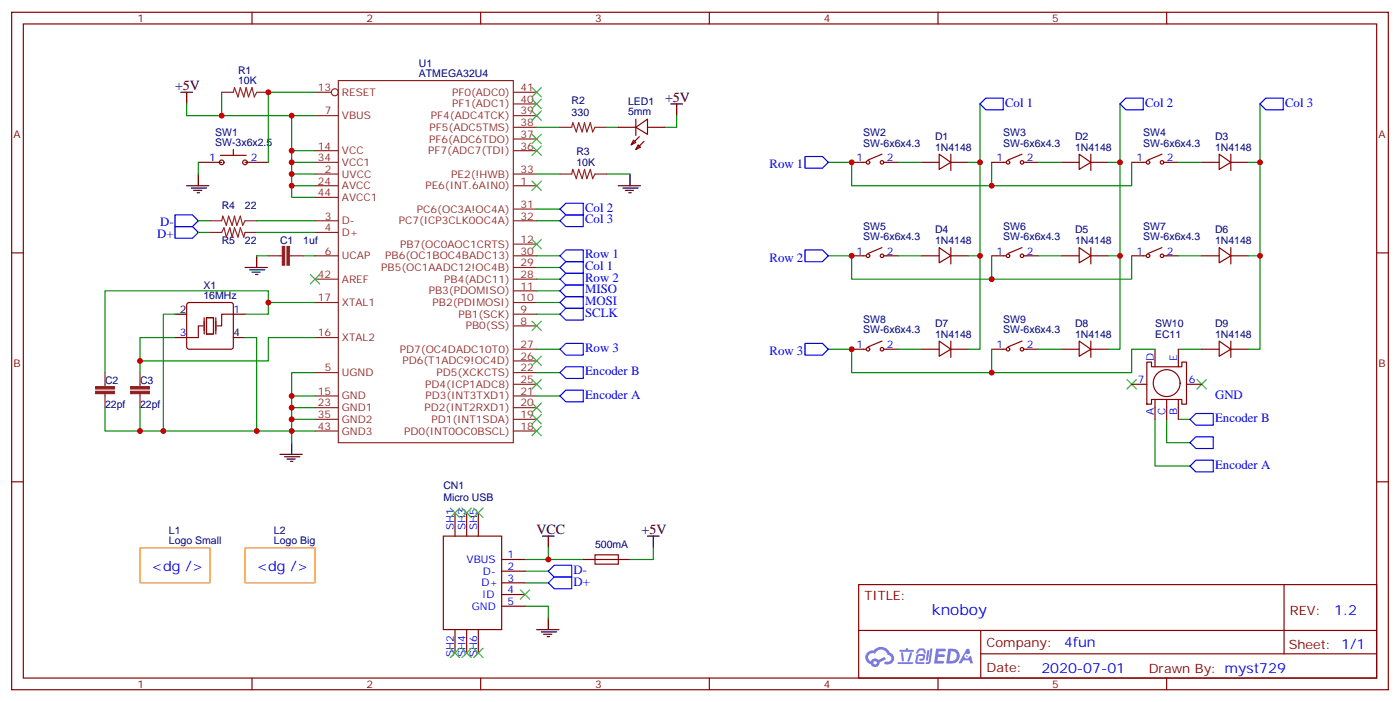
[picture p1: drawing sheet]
<svg xmlns="http://www.w3.org/2000/svg" width="423mm" height="212mm" viewBox="0 0 423 212" stroke-linecap="round" stroke-linejoin="round" font-family="sans-serif">
<g fill="none" stroke="#8c2424" stroke-width=".35">
<path d="M67 27.9h3.6l.3-1.4 1.1 2.8 .7-2.8 1 2.8 .7-2.8 .7 2.8 1.1-2.8 .7 2.8 .7-1.4h3.5M95.2 27.9h5M95.2 34.9h7.1M102.3 24.3h52.9v109.4h-52.9zM155.2 27.9h7.1M155.2 31.4h7.1M155.2 34.9h7.1M155.2 38.5h7.1M169.3 38.5h3.6l.3-1.5 1.1 2.9 .7-2.9 1 2.9 .7-2.9 .7 2.9 1.1-2.9 .7 2.9 .7-1.4h3.5M95.2 45.5h7.1M95.2 52.6h7.1M95.2 56.1h7.1"/>
<path d="M95.2 59.6h7.1M95.2 49h7.1M155.2 45.5h7.1M155.2 52.6h7.1M155.2 56.1h7.1M155.2 42h7.1M63.5 66.7h3.5l.4-1.4 1 2.8 .7-2.8 1.1 2.8 .7-2.8 .7 2.8 1.1-2.8 .7 2.8 .7-1.4h3.5M63.5 70.2h3.5l.7-1.4 .7 2.8 1.1-2.8 .7 2.8 .7-2.8 1.1 2.8 .7-2.8 1 2.8 .4-1.4h3.5M81.1 77.3h4.3M87.5 77.3h4.2M95.2 66.7h7.1M95.2 77.3h7.1"/>
<path d="M95.2 70.2h7.1M155.2 66.7h7.1M155.2 63.1h7.1M155.2 77.3h7.1M155.2 73.7h7.1M95.2 91.4h7.1M95.2 84.3h7.1M155.2 91.4h7.1M155.2 87.8h7.1M155.2 94.9h7.1M155.2 98.4h7.1M155.2 84.3h7.1"/>
<path d="M155.2 80.8h7.1M31.7 112.5v4.3M31.7 118.9v4.2M42.3 112.5v4.3M42.3 118.9v4.2M95.2 102h7.1M95.2 119.6h7.1M95.2 112.5h7.1M155.2 119.6h7.1M155.2 112.5h7.1M155.2 105.5h7.1M155.2 109h7.1"/>
<path d="M155.2 116.1h7.1M95.2 123.1h7.1M95.2 126.6h7.1M95.2 130.2h7.1M155.2 123.1h7.1M155.2 126.6h7.1M155.2 130.2h7.1"/>
<circle cx="101.2" cy="27.9" r="1.06"/>
</g>
<g fill="none" stroke="#008700" stroke-width=".35">
<path d="M56.4 31.4v3.5h38.8M67 27.9v7M88.2 34.9v10.6h7M95.2 27.9h-14.1v21.1M162.3 38.5h7M183.4 38.5h3.6M204.6 34.9v3.6h-3.5M60 49v3.6M88.2 45.5v3.5h7M88.2 49v3.6h7M88.2 52.6v3.5h7M88.2 56.1v3.5h7"/>
<path d="M77.6 66.7h17.6M77.6 70.2h17.6M77.6 77.3h3.5M91.7 77.3h3.5M162.3 66.7h7M162.3 77.3h7M162.3 84.3h7M162.3 80.8h7M52.9 102h-10.6v7h38.8v-7h14.1M95.2 112.5h-7v21.2M162.3 105.5h7M162.3 112.5h7"/>
<path d="M162.3 119.6h7M356.3 105.5h7.1M349.2 126.6v14.2h10.6M352.8 126.6v7.1h7M356.3 126.6h3.5"/>
</g>
<g fill="none" stroke="#000" stroke-width=".35">
<path d="M56.4 56.1h6.7M57.9 56.8h4.5M58.6 57.5h2.4M59.6 58.2h.7M60 52.6v3.5M77.6 77.3v3.5M74.1 80.8h6.7M75.5 81.5h4.6M76.2 82.2h2.5M77.3 82.9h.7M84.7 137.2h6.7M86.1 137.9h4.6"/>
<path d="M86.8 138.6h2.5M87.8 139.3h.7M88.2 133.7v3.5"/>
</g>
<g fill="#8c2424" stroke="#8c2424" stroke-width=".35">
<path d="M28.9 116.8h5.7v.7h-5.7z"/>
<path d="M28.9 118.2h5.7v.7h-5.7z"/>
<path d="M39.5 118.2h5.7v.7h-5.7z"/>
<path d="M39.5 116.8h5.7v.7h-5.7z"/>
<path d="M86.8 74.4h.7v5.7h-.7z"/>
<path d="M85.4 74.4h.7v5.7h-.7z"/>
</g>
<g fill="none" stroke="#870000" stroke-width=".35">
<path d="M3.5 3.7h416.3v204.6h-416.3zM7.1 7.2h409.2v197.6h-409.2zM76.2 3.7v3.5M145.3 3.7v3.5M214.5 3.7v3.5M283.6 3.7v3.5M352.8 3.7v3.5M187 38.5h5.3M192.3 38.5l3.5-2.5v4.6zM192.3 36v4.9M195.8 38.5h5.3M60 49h7"/>
<path d="M66.7 46.9h7.7M70.6 45.2v1.7M74.1 49h7M191.6 42.3l.7 .7-1.4 .7zM193 43.7l.7 .7-1.4 .8zM193.3 41.3l-2.4 2.4M194.7 42.7l-2.4 2.5M278.7 49h5.3M284 46.6l3.5 2.4-3.5 2.2zM287.5 49h5.3M287.5 46.6v4.9M321 49h5.3"/>
<path d="M326.3 46.6l3.5 2.4-3.5 2.2zM329.8 49h5.3M329.8 46.6v4.9M363.4 49h5.3M368.7 46.6l3.5 2.4-3.5 2.2zM372.2 49h5.3M372.2 46.6v4.9M3.5 76.4h3.6M278.7 77.3h5.3M284 74.8l3.5 2.5-3.5 2.1zM287.5 77.3h5.3M287.5 74.8v4.9"/>
<path d="M321 77.3h5.3M326.3 74.8l3.5 2.5-3.5 2.1zM329.8 74.8v4.9M329.8 77.3h5.3M363.4 77.3h5.3M368.7 74.8l3.5 2.5-3.5 2.1zM372.2 77.3h5.3M372.2 74.8v4.9M416.3 76.4h3.5M278.7 105.5h5.3M284 103l3.5 2.5-3.5 2.1zM287.5 105.5h5.3"/>
<path d="M287.5 103v4.9M321 105.5h5.3M326.3 103l3.5 2.5-3.5 2.1zM329.8 105.5h5.3M329.8 103v4.9M342.2 116.1h4.6M346.8 109.4h1.4v1.4h9.2v-1.4h1.4v12.7h-1.4v-1.5h-9.2v1.5h-1.4zM349.2 105.5v5.3M356.3 105.5v5.3M358.8 116.1h4.6M363.4 105.5h5.3M368.7 103l3.5 2.5-3.5 2.1z"/>
<path d="M372.2 105.5h5.3M372.2 103v4.9M349.2 120.6v6M352.8 120.6v6M356.3 120.6v6M3.5 145.5h3.6M416.3 145.5h3.5M259.6 176.6h156.7v28.2h-156.7zM388.3 176.6v20.9M259.7 190.4h156.4M296.6 197.5h119.5M296.6 190.4v14.1"/>
<path d="M76.2 204.8v3.5M145.3 204.8v3.5M214.5 204.8v3.5M283.6 204.8v3.5M352.8 204.8v3.5"/>
<circle cx="67" cy="49" r=".71"/>
<circle cx="74.1" cy="49" r=".71"/>
<circle cx="352.8" cy="115.7" r="4.1"/>
</g>
<path d="M340.8 114.7l2.8 2.8M343.6 114.7l-2.8 2.8M361.9 114.7l2.9 2.8M364.8 114.7l-2.9 2.8" fill="none" stroke="#3c3" stroke-width=".35"/>
<g fill="#5487ff">
<path d="M283.1 195.9h2.5l.4 .2-.2 .5-1.9 .1-.2 .9h1.7l.3 .4-.4 .4h-1.7l-.2 1.2 1.9 .1 .2 .3-.2 .3-2.9 .1z"/>
<path d="M292.3 196h.7l.4 1.3-.6 .3a.74 .74 0 0 0-1.2 .3 .74 .74 0 0 0 .5 1 .74 .74 0 0 0 1-.6l.5-.3 .6 2.3h-.8l-.3-.9h-1.8l-.5 .9h-1z"/>
<path d="M280.4 196.3h.7l-.5 3a.31 .31 0 0 1-.3 .2 .31 .31 0 0 1-.3-.3z"/>
<path d="M281.3 195.9h.7l-.6 3.9a.89 .89 0 0 1-.6 .7 .89 .89 0 0 1-.9-.3l.9-.4z"/>
<path d="M277.7 196l.6-.2 1.2 .1 .5 1.4-.6 .1-.3-1h-.8l-.8 1-.5-.1z"/>
<path d="M277.3 197.7l1.9-.2a1.04 1.04 0 0 1 .6 1.1 1.04 1.04 0 0 1-.9 .9h-.7a.29 .29 0 0 1-.2-.3 .29 .29 0 0 1 .3-.3h.6l.2-.8-1.4 .1-.3 1.7 1.9 .1a.29 .29 0 0 1 .3 .3 .29 .29 0 0 1-.4 .3l-1.9-.1-.5-.2 .3-2.1z"/>
<path d="M271.5 200h4.4a.3 .3 0 0 1 .2 .3 .3 .3 0 0 1-.3 .3h-4.2z"/>
<path d="M275.2 197h.6l-.8 2.7a.31 .31 0 0 1-.4 .1 .31 .31 0 0 1-.2-.2z"/>
<path d="M272.4 197.1h.6l.3 2.4-.2 .3-.4-.2z"/>
<path d="M272 196.3h1.9l.2-.6h.5l-.1 .6h1.6a.29 .29 0 0 1 .3 .3 .29 .29 0 0 1-.4 .2h-3.9z"/>
<path d="M286.8 195.9l-.7 4.5h1.5a2.27 2.27 0 0 0 2.6-2.3 2.27 2.27 0 0 0-2.7-2.2zM287.5 196.7a1.5 1.5 0 0 1 1.8 1.5 1.5 1.5 0 0 1-1.9 1.4h-.3z"/>
<path d="M262.3 197.1a2.09 2.09 0 0 0 1 3.5 1.37 1.37 0 0 0 1.6 .9 1.37 1.37 0 0 0 1.1-1.4l1.9-1-.4-.7-1.9 .9a1.4 1.4 0 0 0-2.3 .5 1.32 1.32 0 0 1-.6-1.9 1.32 1.32 0 0 1 1.9-.5 2.02 2.02 0 0 1 2.1-1.2 2.02 2.02 0 0 1 1.7 1.6 1.09 1.09 0 0 1 1.1 1.4 1.09 1.09 0 0 1-1.6 .7 .41 .41 0 0 0-.5 .3 .41 .41 0 0 0 .4 .5 1.89 1.89 0 0 0 2.4-1.2 1.89 1.89 0 0 0-1.2-2.4 2.98 2.98 0 0 0-5-.7l-1 .2zM264.1 200.2a.52 .52 0 0 1 1 0 .52 .52 0 0 1-1 0z"/>
<circle cx="292.4" cy="198.2" r=".28"/>
</g>
<g fill="none" stroke="#3c3" stroke-width=".35">
<path d="M160.9 26.5l2.8 2.8M160.9 30l2.8 2.8M160.9 33.5l2.8 2.8M163.7 26.5l-2.8 2.8M163.7 30l-2.8 2.8M163.7 33.5l-2.8 2.8M160.9 40.6l2.8 2.8M160.9 44.1l2.8 2.8M160.9 54.7l2.8 2.8M163.7 40.6l-2.8 2.8M163.7 44.1l-2.8 2.8M163.7 54.7l-2.8 2.8"/>
<path d="M160.9 72.3l2.8 2.8M163.7 72.3l-2.8 2.8M93.8 82.9l2.9 2.8M96.7 82.9l-2.9 2.8M160.9 97l2.8 2.8M163.7 97l-2.8 2.8M160.9 114.7l2.8 2.8M160.9 107.6l2.8 2.8M163.7 114.7l-2.8 2.8M163.7 107.6l-2.8 2.8M160.9 121.7l2.8 2.8M160.9 128.8l2.8 2.8"/>
<path d="M160.9 125.2l2.8 2.9M163.7 121.7l-2.8 2.8M163.7 128.8l-2.8 2.8M163.7 125.2l-2.8 2.9M136.2 153.5l2.8 2.8M139 153.5l-2.8 2.8M139.7 153.5l2.8 2.8M142.5 153.5l-2.8 2.8M143.2 153.5l2.8 2.8M146 153.5l-2.8 2.8M157.3 178.2l2.9 2.8M160.2 178.2l-2.9 2.8"/>
<path d="M136.2 195.8l2.8 2.8M139 195.8l-2.8 2.8M139.7 195.8l2.8 2.8M142.5 195.8l-2.8 2.8M143.2 195.8l2.8 2.8M146 195.8l-2.8 2.8"/>
</g>
<g fill="none" stroke="#008700" stroke-width=".35">
<path d="M296.3 31.4v74.1h-3.5M338.7 31.4v74.1h-3.6M381 31.4v74.1h-3.5M162.3 52.6h7M183.4 52.6h7.1M250.5 49h7v7.1h42.4v-7.1M271.6 49h7.1M292.8 49h3.5M314 49h7M335.1 49h3.6M342.2 49v7.1h-42.3M356.3 49h7.1"/>
<path d="M377.5 49h3.5M60 66.7h3.5M60 70.2h3.5M162.3 63.1h7M250.5 77.3h7v7h42.4v-7M271.6 77.3h7.1M292.8 77.3h3.5M314 77.3h7M335.1 77.3h3.6M342.2 77.3v7h-42.3M356.3 77.3h7.1M377.5 77.3h3.5"/>
<path d="M52.9 94.9h-3.5v35.3h28.2M81.1 91.4v-3.6h-49.4v24.7M95.2 91.4h-14.1v3.5h-7M162.3 87.8h7M162.3 91.4h7M162.3 94.9h7M42.3 109v3.5M74.1 102h3.5v28.2h17.6M88.2 119.6h7M250.5 105.5h7v7h42.4v-7M271.6 105.5h7.1M314 105.5h7"/>
<path d="M349.2 105.5h-7v7h-42.3M31.7 123.1v7.1h17.7M42.3 123.1v7.1M88.2 123.1h7M88.2 126.6h7M158.7 172.5h7.1M158.7 176h7.1M165.8 165.5v3.5h-7.1M197.6 165.5v3.5h-7.1M158.7 183.1h7.1v3.5"/>
</g>
<g fill="none" stroke="#870000" stroke-width=".35">
<path d="M257.5 49h4.3M266.7 46.6l-4.2 1.7M267.4 49h4.2M299.9 49h4.2M309 46.6l-4.2 1.7M309.7 49h4.3M342.2 49h4.2M351.4 46.6l-4.3 1.7M352.1 49h4.2M257.5 77.3h4.3M266.7 74.8l-4.2 1.8M267.4 77.3h4.2"/>
<path d="M299.9 77.3h4.2M309 74.8l-4.2 1.8M309.7 77.3h4.3M342.2 77.3h4.2M351.4 74.8l-4.3 1.8M352.1 77.3h4.2M56.7 91.6l.4-.2h12.7l.5 .2 .3 .5v12.7l-.3 .5-.5 .2h-12.7l-.4-.3-.3-.4v-12.7zM70.6 94.9h3.5M52.9 102h3.5M257.5 105.5h4.3M266.7 103l-4.2 1.8M267.4 105.5h4.2"/>
<path d="M299.9 105.5h4.2M309 103l-4.2 1.8M309.7 105.5h4.3M137.6 154.9v7M141.1 154.9v7M144.6 154.9v7M134.1 161.9h17.6v28.2h-17.6zM151.7 169h7M151.7 172.5h7M151.7 176h7M151.7 179.6h7M176.4 169h14.1"/>
<path d="M137.6 190.1v7.1M141.1 190.1v7.1M144.6 190.1v7.1M151.7 183.1h7"/>
<circle cx="262.5" cy="49" r=".53"/>
<circle cx="266.7" cy="49" r=".53"/>
<circle cx="304.8" cy="49" r=".53"/>
<circle cx="309" cy="49" r=".53"/>
<circle cx="347.1" cy="49" r=".53"/>
<circle cx="351.4" cy="49" r=".53"/>
<circle cx="262.5" cy="77.3" r=".53"/>
<circle cx="266.7" cy="77.3" r=".53"/>
<circle cx="304.8" cy="77.3" r=".53"/>
<circle cx="309" cy="77.3" r=".53"/>
<circle cx="347.1" cy="77.3" r=".53"/>
<circle cx="351.4" cy="77.3" r=".53"/>
<circle cx="262.5" cy="105.5" r=".53"/>
<circle cx="266.7" cy="105.5" r=".53"/>
<circle cx="304.8" cy="105.5" r=".53"/>
<circle cx="309" cy="105.5" r=".53"/>
</g>
<g fill="none" stroke="#00f" stroke-width=".35">
<path d="M296.3 31.4l1.8-1.8h5.3v3.6h-5.3zM338.7 31.4l1.7-1.8h5.3v3.6h-5.3zM381 31.4l1.8-1.8h5.3v3.6h-5.3zM243.4 47.3h5.3l1.8 1.7-1.8 1.8h-5.3zM52.9 64.9h5.3l1.8 1.8-1.8 1.7h-5.3zM52.9 68.4h5.3l1.8 1.8-1.8 1.8h-5.3zM169.3 77.3l1.8-1.8h5.3v3.5h-5.3zM169.3 63.1l1.8-1.7h5.3v3.5h-5.3zM169.3 66.7l1.8-1.8h5.3v3.5h-5.3zM243.4 75.5h5.3l1.8 1.8-1.8 1.7h-5.3zM169.3 84.3l1.8-1.8h5.3v3.6h-5.3zM169.3 80.8l1.8-1.8h5.3v3.5h-5.3z"/>
<path d="M169.3 87.8l1.8-1.7h5.3v3.5h-5.3zM169.3 91.4l1.8-1.8h5.3v3.5h-5.3zM169.3 94.9l1.8-1.8h5.3v3.6h-5.3zM169.3 105.5l1.8-1.8h5.3v3.5h-5.3zM169.3 112.5l1.8-1.7h5.3v3.5h-5.3zM169.3 119.6l1.8-1.8h5.3v3.6h-5.3zM243.4 103.7h5.3l1.8 1.8-1.8 1.7h-5.3zM359.8 126.6l1.8-1.7h5.3v3.5h-5.3zM359.8 133.7l1.8-1.8h5.3v3.6h-5.3zM361.6 139h5.3v3.5h-5.3l-1.8-1.7zM165.8 172.5l1.8-1.8h5.3v3.6h-5.3zM167.6 174.3h5.3v3.5h-5.3l-1.8-1.8z"/>
</g>
<path d="M42.4 165.5h21v10.5h-21zM74.1 165.5h21.1v10.5h-21.1z" fill="none" stroke="#ff8700" stroke-width=".35"/>
<path d="M169.3 52.6h3.6l.3-1.4 1.1 2.8 .7-2.8 1 2.8 .7-2.8 .7 2.8 1.1-2.8 .7 2.8 .7-1.4h3.5" fill="none" stroke="#8c2424" stroke-width=".35"/>
<g fill="none" stroke="#000" stroke-width=".35">
<path d="M54.7 27.9h3.5M56.4 27.9v3.5M202.8 31.4h3.6M204.6 31.4v3.5M187 56.1h6.7M188.4 56.8h4.6M189.1 57.5h2.5M190.1 58.2h.8M190.5 52.6v3.5M52.9 94.9h3.5M70.6 102h3.5M164 161.9h3.6"/>
<path d="M165.8 161.9v3.6M195.8 161.9h3.5M197.6 161.9v3.6M162.3 190.1h6.7M163.7 190.9h4.6M164.4 191.6h2.5M165.5 192.3h.7M165.8 186.6v3.5"/>
</g>
<path d="M61.4 98.4h-1.4v3.6h-3.6M61.7 96v4.9M62.4 96h2.2v4.9h-2.2zM65.3 96v4.9M70.6 94.9h-3.6v3.5h-1.4" fill="none" stroke="#870012" stroke-width=".35"/>
<path d="M165.8 169h10.6" fill="none" stroke="#008500" stroke-width=".35"/>
<path d="M179.9 167.6h7.1v2.8h-7.1z" fill="none" stroke="#a10000" stroke-width=".35"/>
<g fill="#c00">
<circle cx="165.8" cy="169" r=".88"/>
<circle cx="81.1" cy="91.4" r=".88"/>
<circle cx="299.9" cy="112.5" r=".88"/>
<circle cx="257.5" cy="105.5" r=".88"/>
<circle cx="299.9" cy="56.1" r=".88"/>
<circle cx="257.5" cy="49" r=".88"/>
<circle cx="381" cy="77.3" r=".88"/>
<circle cx="338.7" cy="49" r=".88"/>
<circle cx="88.2" cy="34.9" r=".88"/>
<circle cx="88.2" cy="45.5" r=".88"/>
<circle cx="88.2" cy="49" r=".88"/>
<circle cx="88.2" cy="52.6" r=".88"/>
<circle cx="88.2" cy="56.1" r=".88"/>
<circle cx="67" cy="34.9" r=".88"/>
<circle cx="81.1" cy="27.9" r=".88"/>
<circle cx="296.3" cy="49" r=".88"/>
<circle cx="296.3" cy="77.3" r=".88"/>
<circle cx="338.7" cy="77.3" r=".88"/>
<circle cx="381" cy="49" r=".88"/>
<circle cx="257.5" cy="77.3" r=".88"/>
<circle cx="299.9" cy="84.3" r=".88"/>
<circle cx="42.3" cy="109" r=".88"/>
<circle cx="88.2" cy="119.6" r=".88"/>
<circle cx="88.2" cy="123.1" r=".88"/>
<circle cx="88.2" cy="126.6" r=".88"/>
<circle cx="88.2" cy="130.2" r=".88"/>
<circle cx="77.6" cy="130.2" r=".88"/>
<circle cx="42.3" cy="130.2" r=".88"/>
<circle cx="49.4" cy="130.2" r=".88"/>
</g>
<text font-size="4.6" fill="#00f" x="281.7" y="185.6">knoboy</text>
<g font-size="4.2">
<text x="52.9" y="27.2">+5V</text>
<text x="201.1" y="30.7">+5V</text>
<text x="162.2" y="161.3">VCC</text>
<text x="194" y="161.2">+5V</text>
</g>
<g font-size="4.2" fill="#00f">
<text x="45.9" y="172.5">&lt;dg /&gt;</text>
<text x="77.6" y="172.5">&lt;dg /&gt;</text>
<text x="403.4" y="185.8">1.2</text>
<text x="321.8" y="195.4">4fun</text>
<text x="314.9" y="203.2">2020-07-01</text>
</g>
<g font-size="3.9" fill="#00f">
<text x="303.9" y="32.2">Col 1</text>
<text x="346.3" y="32.2">Col 2</text>
<text x="388.6" y="32.2">Col 3</text>
<text x="232.7" y="50.8">Row 1</text>
<text x="176.9" y="63.9">Col 2</text>
<text x="47.5" y="71.9">D+</text>
<text x="48.4" y="68.4">D-</text>
<text x="176.9" y="67.5">Col 3</text>
<text x="176.9" y="78.1">Row 1</text>
<text x="176.9" y="81.6">Col 1</text>
<text x="232.7" y="79">Row 2</text>
<text x="176.9" y="85.1">Row 2</text>
<text x="176.9" y="88.6">MISO</text>
<text x="176.9" y="92.2">MOSI</text>
<text x="176.9" y="95.7">SCLK</text>
<text x="176.9" y="106.3">Row 3</text>
<text x="232.7" y="107.2">Row 3</text>
<text x="176.9" y="113.3">Encoder B</text>
<text x="176.9" y="120.4">Encoder A</text>
<text x="367.4" y="120.4">GND</text>
<text x="367.4" y="127.4">Encoder B</text>
<text x="367.4" y="141.6">Encoder A</text>
<text x="173.4" y="173.3">D-</text>
<text x="173.4" y="176.8">D+</text>
</g>
<g font-size="3.9" fill="#800">
<text x="261.4" y="181.2">TITLE:</text>
<text x="390" y="185.8">REV:</text>
<text x="298.3" y="195.4">Company:</text>
<text x="389.7" y="196">Sheet: 1/1</text>
<text x="298.3" y="203">Date:</text>
<text x="347.4" y="203.1">Drawn By: myst729</text>
</g>
<g font-size="3.2" fill="#800">
<text x="41.6" y="6.7">1</text>
<text x="110.8" y="6.7">2</text>
<text x="179.9" y="6.7">3</text>
<text x="249.1" y="6.7">4</text>
<text x="318.2" y="6.7">5</text>
<text x="4.1" y="41.8">A</text>
<text x="416.8" y="41.8">A</text>
<text x="4.1" y="110.9">B</text>
<text x="416.8" y="110.9">B</text>
<text x="41.6" y="207.8">1</text>
<text x="110.8" y="207.8">2</text>
<text x="179.9" y="207.8">3</text>
<text x="249.1" y="207.8">4</text>
<text x="318.2" y="207.8">5</text>
</g>
<g font-size="3.2" fill="#000080">
<text x="72" y="22.2">R1</text>
<text x="126.7" y="23.1">ATMEGA32U4</text>
<text x="126.7" y="20.2">U1</text>
<text x="72" y="25.4">10K</text>
<text x="172.9" y="34.9">330</text>
<text x="172.9" y="31.4">R2</text>
<text x="189.9" y="34.8">5mm</text>
<text x="189.9" y="31.8">LED1</text>
<text x="65.1" y="41">SW1</text>
<text x="261" y="41.1">SW2</text>
<text x="303.3" y="41.1">SW3</text>
<text x="345.7" y="41.1">SW4</text>
<text x="65.1" y="44.1">SW-3x6x2.5</text>
<text x="174.3" y="46.9">R3</text>
<text x="261" y="44.3">SW-6x6x4.3</text>
<text x="282.7" y="45.5">1N4148</text>
<text x="282.7" y="42.3">D1</text>
<text x="303.3" y="44.3">SW-6x6x4.3</text>
<text x="325.1" y="45.5">1N4148</text>
<text x="325.1" y="42.3">D2</text>
<text x="345.7" y="44.3">SW-6x6x4.3</text>
<text x="367.4" y="45.5">1N4148</text>
<text x="367.4" y="42.3">D3</text>
<text x="174.3" y="50.1">10K</text>
<text x="67" y="63.1">R4</text>
<text x="74.1" y="63.1">22</text>
<text x="261" y="69.4">SW5</text>
<text x="282.7" y="70.5">D4</text>
<text x="303.3" y="69.4">SW6</text>
<text x="325.1" y="70.5">D5</text>
<text x="345.7" y="69.4">SW7</text>
<text x="367.4" y="70.5">D6</text>
<text x="67" y="73.7">R5</text>
<text x="74.1" y="73.7">22</text>
<text x="84.7" y="73.7">C1</text>
<text x="91.7" y="73.7">1uf</text>
<text x="261" y="72.5">SW-6x6x4.3</text>
<text x="282.7" y="73.7">1N4148</text>
<text x="303.3" y="72.5">SW-6x6x4.3</text>
<text x="325.1" y="73.7">1N4148</text>
<text x="345.7" y="72.5">SW-6x6x4.3</text>
<text x="367.4" y="73.7">1N4148</text>
<text x="61.5" y="87.1">X1</text>
<text x="61.5" y="90.3">16MHz</text>
<text x="261" y="100.7">SW-6x6x4.3</text>
<text x="261" y="97.6">SW8</text>
<text x="282.7" y="102">1N4148</text>
<text x="282.7" y="98.7">D7</text>
<text x="303.3" y="100.7">SW-6x6x4.3</text>
<text x="303.3" y="97.6">SW9</text>
<text x="325.1" y="102">1N4148</text>
<text x="325.1" y="98.7">D8</text>
<text x="349.2" y="102">EC11</text>
<text x="349.2" y="98.7">SW10</text>
<text x="367.4" y="102">1N4148</text>
<text x="367.4" y="98.7">D9</text>
<text x="31.7" y="116.1">C2</text>
<text x="42.3" y="116.1">C3</text>
<text x="31.7" y="123.1">22pf</text>
<text x="42.3" y="123.1">22pf</text>
<text x="134.1" y="147.8">CN1</text>
<text x="134.1" y="151.3">Micro USB</text>
<text x="51.1" y="161.2">L1</text>
<text x="82.8" y="161.2">L2</text>
<text x="51.1" y="164.4">Logo Small</text>
<text x="82.8" y="164.4">Logo Big</text>
<text x="179.9" y="165.5">500mA</text>
</g>
<g font-size="3.2" fill="#8d2323">
<text x="96.2" y="27.5">13</text>
<text x="103.4" y="28.9">RESET</text>
<text x="136.7" y="28.9">PF0(ADC0)</text>
<text x="157.3" y="27.5">41</text>
<text x="98.2" y="34.6">7</text>
<text x="103.4" y="36">VBUS</text>
<text x="130.3" y="36">PF4(ADC4TCK)</text>
<text x="136.7" y="32.5">PF1(ADC1)</text>
<text x="157.3" y="31">40</text>
<text x="157.3" y="34.6">39</text>
<text x="129.9" y="39.5">PF5(ADC5TMS)</text>
<text x="157.3" y="38.1">38</text>
<text x="157.3" y="41.6">37</text>
<text x="96.2" y="45.2">14</text>
<text x="103.4" y="46.6">VCC</text>
<text x="129.5" y="46.6">PF7(ADC7(TDI)</text>
<text x="129.8" y="43">PF6(ADC6TDO)</text>
<text x="157.3" y="45.2">36</text>
<text x="96.2" y="48.7">34</text>
<text x="98.2" y="52.2">2</text>
<text x="103.4" y="53.6">UVCC</text>
<text x="103.4" y="50.1">VCC1</text>
<text x="136.4" y="53.6">PE2(!HWB)</text>
<text x="157.3" y="52.2">33</text>
<text x="96.2" y="55.7">24</text>
<text x="96.2" y="59.3">44</text>
<text x="103.4" y="57.1">AVCC</text>
<text x="128.6" y="57.1">PE6(INT.6AIN0)</text>
<text x="157.3" y="55.7">1</text>
<text x="103.4" y="60.7">AVCC1</text>
<text x="126.1" y="64.2">PC6(OC3A!OC4A)</text>
<text x="157.3" y="62.8">31</text>
<text x="98.2" y="66.3">3</text>
<text x="98.2" y="69.8">4</text>
<text x="103.4" y="67.7">D-</text>
<text x="103.4" y="71.3">D+</text>
<text x="120.6" y="67.7">PC7(ICP3CLK0OC4A)</text>
<text x="157.3" y="66.3">32</text>
<text x="98.2" y="76.9">6</text>
<text x="121" y="74.8">PB7(OC0AOC1CRTS)</text>
<text x="157.3" y="76.9">30</text>
<text x="157.3" y="73.4">12</text>
<text x="96.2" y="84">42</text>
<text x="103.4" y="78.3">UCAP</text>
<text x="115.3" y="81.8">PB5(OC1AADC12!OC4B)</text>
<text x="116.5" y="78.3">PB6(OC1BOC4BADC13)</text>
<text x="157.3" y="84">28</text>
<text x="157.3" y="80.4">29</text>
<text x="103.4" y="85.4">AREF</text>
<text x="129.6" y="88.9">PB3(PDOMISO)</text>
<text x="134.3" y="85.4">PB4(ADC11)</text>
<text x="157.3" y="87.5">11</text>
<text x="96.2" y="91">17</text>
<text x="103.4" y="92.4">XTAL1</text>
<text x="130.8" y="92.4">PB2(PDIMOSI)</text>
<text x="138.6" y="96">PB1(SCK)</text>
<text x="157.3" y="91">10</text>
<text x="157.3" y="94.5">9</text>
<text x="96.2" y="101.6">16</text>
<text x="140.8" y="99.5">PB0(SS)</text>
<text x="157.3" y="98.1">8</text>
<text x="103.4" y="103">XTAL2</text>
<text x="120.9" y="106.5">PD7(OC4DADC10T0)</text>
<text x="157.3" y="105.1">27</text>
<text x="98.2" y="112.2">5</text>
<text x="103.4" y="113.6">UGND</text>
<text x="121.7" y="110.1">PD6(T1ADC9!OC4D)</text>
<text x="132" y="113.6">PD5(XCKCTS)</text>
<text x="157.3" y="108.7">26</text>
<text x="157.3" y="112.2">22</text>
<text x="96.2" y="119.2">15</text>
<text x="128.6" y="117.1">PD4(ICP1ADC8)</text>
<text x="157.3" y="115.7">25</text>
<text x="157.3" y="119.2">21</text>
<text x="96.2" y="122.8">23</text>
<text x="103.4" y="120.6">GND</text>
<text x="103.4" y="124.2">GND1</text>
<text x="128.4" y="124.2">PD2(INT2RXD1)</text>
<text x="128.6" y="120.6">PD3(INT3TXD1)</text>
<text x="157.3" y="122.8">20</text>
<text x="96.2" y="126.3">35</text>
<text x="96.2" y="129.8">43</text>
<text x="103.4" y="127.7">GND2</text>
<text x="103.4" y="131.2">GND3</text>
<text x="122.2" y="131.2">PD0(INT0OC0BSCL)</text>
<text x="130.4" y="127.7">PD1(INT1SDA)</text>
<text x="157.3" y="126.3">19</text>
<text x="157.3" y="129.8">18</text>
</g>
<g font-size="3.2" fill="#00f">
<text x="63.2" y="48.7">1</text>
<text x="75.8" y="48.7">2</text>
<text x="259" y="48.7">1</text>
<text x="268.1" y="48.7">2</text>
<text x="301.4" y="48.7">1</text>
<text x="310.4" y="48.7">2</text>
<text x="343.7" y="48.7">1</text>
<text x="352.8" y="48.7">2</text>
<text x="259" y="76.9">1</text>
<text x="268.1" y="76.9">2</text>
<text x="301.4" y="76.9">1</text>
<text x="310.4" y="76.9">2</text>
<text x="343.7" y="76.9">1</text>
<text x="352.8" y="76.9">2</text>
<text x="70.6" y="94.5">1</text>
<text x="54.4" y="101.6">3</text>
<text x="259" y="105.1">1</text>
<text x="268.1" y="105.1">2</text>
<text x="301.4" y="105.1">1</text>
<text x="310.4" y="105.1">2</text>
<text x="348.9" y="109" transform="rotate(-90 348.9 109)">D</text>
<text x="356" y="109" transform="rotate(-90 356 109)">E</text>
<text x="344.1" y="115.7">7</text>
<text x="359.5" y="115.7">6</text>
<text x="348.9" y="125.3" transform="rotate(-90 348.9 125.3)">A</text>
<text x="352.4" y="125.3" transform="rotate(-90 352.4 125.3)">C</text>
<text x="356" y="125.3" transform="rotate(-90 356 125.3)">B</text>
<text x="137.2" y="160.2" transform="rotate(-90 137.2 160.2)">SH1</text>
<text x="140.8" y="160.2" transform="rotate(-90 140.8 160.2)">SH3</text>
<text x="144.3" y="160.2" transform="rotate(-90 144.3 160.2)">SH5</text>
<text x="141.1" y="170">VBUS</text>
<text x="146" y="173.6">D-</text>
<text x="153.5" y="168.6">1</text>
<text x="153.5" y="172.2">2</text>
<text x="145.6" y="177.1">D+</text>
<text x="153.5" y="175.7">3</text>
<text x="153.5" y="179.2">4</text>
<text x="142.6" y="184.1">GND</text>
<text x="145.8" y="180.6">ID</text>
<text x="153.5" y="182.7">5</text>
<text x="137.2" y="198.5" transform="rotate(-90 137.2 198.5)">SH2</text>
<text x="140.8" y="198.5" transform="rotate(-90 140.8 198.5)">SH4</text>
<text x="144.3" y="198.5" transform="rotate(-90 144.3 198.5)">SH6</text>
</g>
<g font-size="3.2">
<text x="54.4" y="94.5">2</text>
<text x="70.6" y="101.6">4</text>
</g>
</svg>
